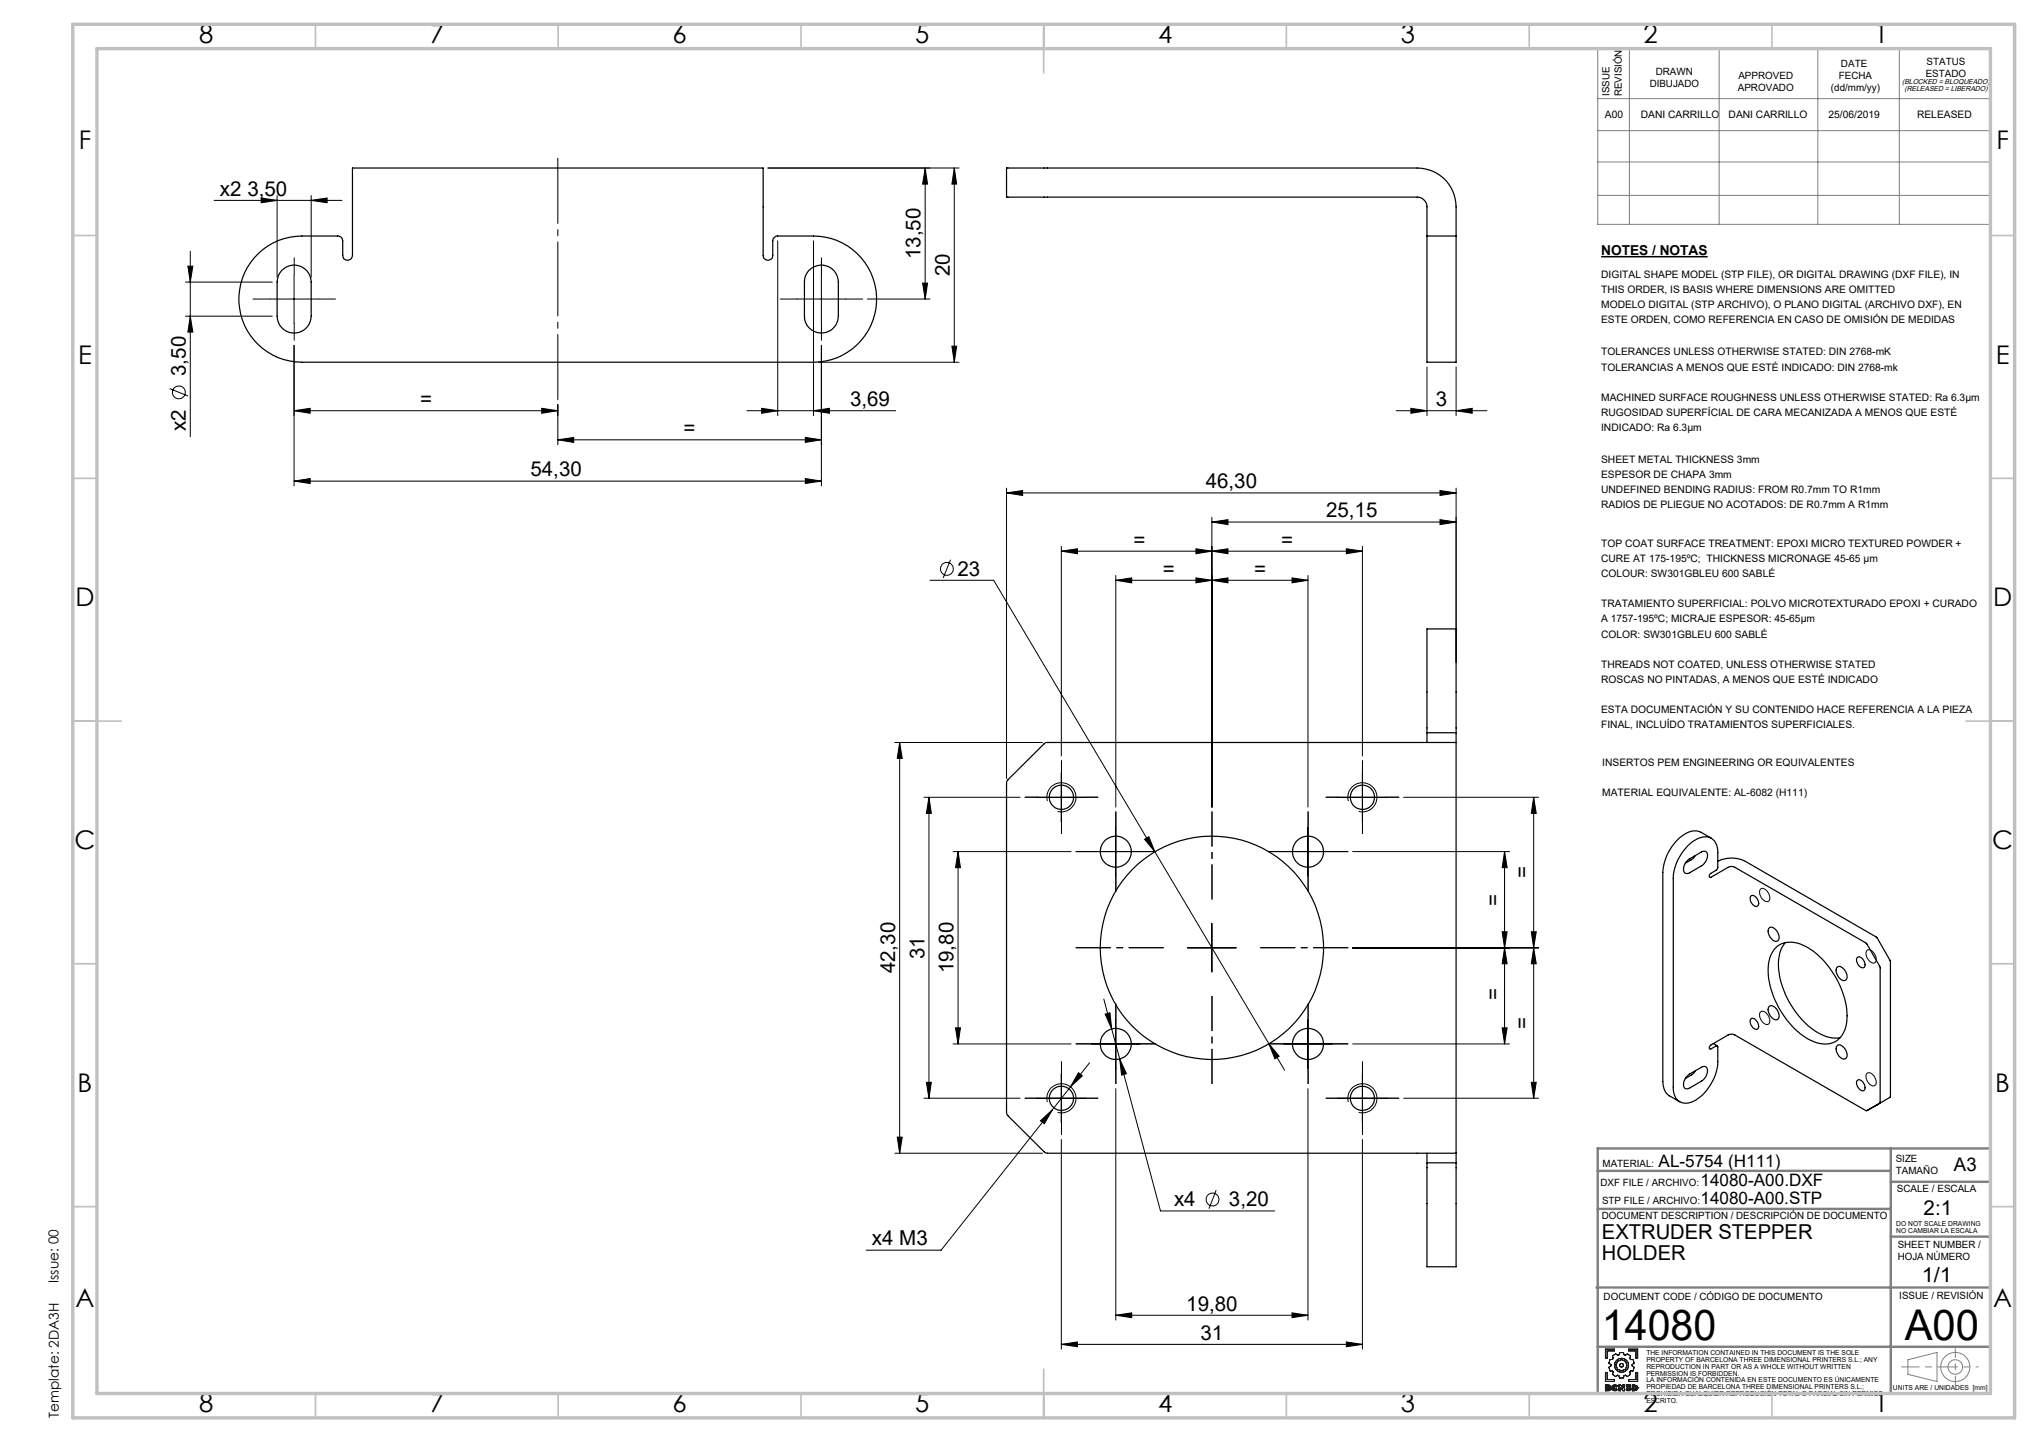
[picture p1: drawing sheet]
<svg xmlns="http://www.w3.org/2000/svg" width="420mm" height="297mm" viewBox="0 0 420 297" stroke-linecap="round" stroke-linejoin="round" font-family="sans-serif">
<path d="M329.8 52.9h22" fill="none" stroke="#000" stroke-width=".32"/>
<g fill="none" stroke="#000" stroke-width=".21">
<path d="M158.2 34.6h39.4M190.6 34.6v27M190.6 34.6l.5 3.3h-1.1zM196.6 34.6v40M196.6 34.6l.5 3.3h-1zM38.2 58.1h17.9M38.7 54.8h1l-.5 3.3zM39.2 51.7v38.3M44.1 41.3h26.3M53.8 40.8l3.3 .5-3.3 .5zM57.1 40.3v16.8M60.6 56.6v10"/>
<path d="M64.1 41.3l3.3-.5v1zM64.1 40.3v16.8M160.2 49.6v36M167.6 49.6v36M169.2 56.6v10M190 58.3h1.1l-.5 3.3zM38.2 65.1h17.9M39.2 65.1l.5 3.3h-1zM55.6 61.6h10M60.6 71.1v29M164.2 61.6h10M168.6 74.6h29"/>
<path d="M169.2 71.1v29M178.7 61.6h12.9M196.1 71.3h1l-.5 3.3zM293.9 75.6v10M299.9 75.6v10M35 80l3.7 1.6M60.6 99.1l3.3-.5v1zM60.6 84.6l3.3-.5v1zM60.6 84.6h54.3M60.6 99.1h108.6M111.6 84.1l3.3 .5-3.3 .5zM114.9 90.6l3.3-.5v1z"/>
<path d="M114.9 83.3v8.3M114.9 90.6h54.3M153.8 84.6h30.7M156.9 84.1l3.3 .5-3.3 .5zM165.9 98.6l3.3 .5-3.3 .5zM165.9 90.1l3.3 .5-3.3 .5zM167.6 84.6l3.3-.5v1zM287.6 84.6h18.7M290.6 84.1l3.3 .5-3.3 .5zM299.9 84.6l3.3-.5v1zM191.6 119.5h13.1l33.2 55.9M195.8 115.3l-1.5 3.8"/>
<path d="M207.3 101.5l3.3-.5v1.1zM207.3 100.5v59.8M207.3 101.5h92.6M218.6 113.5l3.3-.5v1zM218.6 112.5v43.2M229.8 119.5l3.3-.5v1zM229.8 118.5v47.7M246.3 119l3.3 .5-3.3 .5zM246.3 113l3.3 .5-3.3 .5zM249.6 107.5l3.3-.5v1.1zM249.6 106.5v59.7M249.6 107.5h50.3"/>
<path d="M249.6 119.5l3.3-.5v1zM249.6 113.5l3.3-.5v1zM266.1 119l3.3 .5-3.3 .5zM269.4 118.5v47.7M269.4 119.5h-39.6M277.3 113l3.3 .5-3.3 .5zM280.6 112.5v43.2M280.6 113.5h-62M296.6 107l3.3 .5-3.3 .6zM296.6 101l3.3 .5-3.3 .6zM299.9 100.5v35.9M184.3 152.9h30.4"/>
<path d="M185.3 152.9v84.6M185.3 152.9l.5 3.3h-1zM218.6 159.2v10M280.6 159.2v10M190.3 164.2h19.8M191.3 164.2v62M191.3 164.2l.5 3.3h-1zM196.3 175.4h24.3M197.3 175.4l.5 3.3h-1zM197.3 175.4v39.6M213.6 164.2h10M215.7 165a3 3 0 0 1 2.7-3.8 3 3 0 0 1 3.2 3.3 3 3 0 0 1-3.8 2.6"/>
<path d="M224.8 175.4h10M229.8 170.4v10M235.8 172.9l.8-.6 1.3 3.1zM237.9 175.4l26.7 45M264.4 175.4h10M269.4 170.4v10M275.6 164.2h10M277.7 165a2.99 2.99 0 0 1 2.7-3.8 2.99 2.99 0 0 1 3.2 3.3 2.99 2.99 0 0 1-3.7 2.6M278.6 175.4h32.3M289.1 164.2h27.8M309.9 175.4v39.6M309.9 175.4l.5 3.3h-1z"/>
<path d="M315.9 164.2v62M315.9 164.2l.5 3.3h-1zM244.6 195.2h10M249.6 190.2v10M278.6 195.2h38.3M309.4 191.9h1l-.5 3.3zM309.9 195.2l.5 3.3h-1zM315.4 191.9h1l-.5 3.3zM315.9 195.2l.5 3.3h-1zM362.7 183.1a1.53 1.53 0 0 1 1.8 1.3v.2a.75 .75 0 0 1-.1 1 .75 .75 0 0 1-1-.1 1.8 1.8 0 0 1-.7-2.4zM384.6 195.8a1.29 1.29 0 0 1 1.7 .9l.1 .4a.78 .78 0 0 1 0 .9 .78 .78 0 0 1-.8 .3 1.97 1.97 0 0 1-1-2.5zM196.3 215h24.3"/>
<path d="M196.8 211.7h1l-.5 3.3zM224.4 218.9l-3.9 5M224.8 215h10M227.4 205.8l1.6 6.1M227.6 208.9l1-.3 .4 3.3zM229 211.9l10 37.5h23.5M229.8 210v10M230.6 218.1l1.4 3.1-1 .2zM261.4 215l2.1 2.6-.9 .5zM264.4 215h10M269.4 210v10M278.6 215h32.3"/>
<path d="M309.4 211.7h1l-.5 3.3zM362.7 208.4a1.42 1.42 0 0 1 1.8 1.3 .79 .79 0 0 1-.2 1.2 .79 .79 0 0 1-1.2-.3 1.77 1.77 0 0 1-.4-2.2zM184.3 237.5h30.4M184.8 234.2h1l-.5 3.3zM190.3 226.2h19.8M190.8 222.9h1l-.5 3.3zM213.6 226.2h10M214.3 230.9l2.5-2.3-1.7 2.9zM215.7 227a3 3 0 0 1 2.7-3.8 3 3 0 0 1 3.2 3.3 3 3 0 0 1-3.8 2.6M218.6 221.2v10M218.6 234.7v43.2M220.5 223.9l-26.6 33.6h-15.5"/>
<path d="M222.1 220.9l.9 .7-2.5 2.3zM229.8 224.2v47.7M269.4 224.2v47.7M275.6 226.2h10M277.7 227a3 3 0 0 1 2.7-3.8 3 3 0 0 1 3.2 3.3 3 3 0 0 1-3.7 2.6M280.6 221.2v10M280.6 234.7v43.2M289.1 226.2h27.8M315.4 222.9h1l-.5 3.3zM384.6 221.1a1.35 1.35 0 0 1 1.7 1.1l.1 .3a.78 .78 0 0 1-.3 1.1 .78 .78 0 0 1-1-.4 1.72 1.72 0 0 1-.5-2.1zM250.5 245.1l-1.5 3.9M218.6 276.9l3.3-.5v1z"/>
<path d="M218.6 276.9h62M229.8 270.9l3.3-.5v1zM229.8 270.9h39.6M266.1 270.4l3.3 .5-3.3 .5zM277.3 276.4l3.3 .5-3.3 .5z"/>
<circle cx="36.8" cy="80.8" r="1.33"/>
<circle cx="195" cy="117.2" r="1.32"/>
<circle cx="249.8" cy="247.1" r="1.33"/>
</g>
<g fill="none" stroke="#191924" stroke-width=".21">
<path d="M330.7 277.9h1.8v.3h-1.5v1.5h-.3zM332.1 279.3l.7-.5 .4 .3 .3-.1 .1-.4h.8l.1 .4 .3 .1 .4-.3 .7 .5-.2 .5 .2 .2h.5l.2 .8-.4 .3v.2l.4 .3-.2 .8h-.5l-.2 .2 .1 .5-.6 .4-.4-.3-.3 .1-.1 .5h-.8l-.2-.5-.2-.1-.4 .3-.7-.4 .2-.5-.2-.2h-.5l-.2-.8 .4-.3v-.2l-.4-.3 .2-.8h.5l.2-.2zM335.5 277.9h1.8v1.8h-.3v-1.5h-1.5zM330.7 282.7h.3v1.4h1.5v.4h-1.8zM331 285.5l.4 .1-.4 .1zM331 286l.4 .1-.4 .1zM331.3 285.3l.4 .2M331.3 285.3h.2l.2 .2M331.3 285.3h-.6v1.2l.9-.1 .2-.3M331.4 285.6h.1M331.4 286.1h.1M331.7 285.5l-.2 .3 .3 .3"/>
<path d="M331.7 285.5h.1M331.8 286.1h.1M332 285.9l.2 .3 .4 .3 .6-.3M332 285.9l.3 .5a.69 .69 0 0 0 .9-.2M332 285.9h.1M332.4 285.9l.1 .2 .4-.1M332.4 285.9h.1M332.9 285.7l-.2-.2-.3 .1v.3M332.9 285.7l-.4-.1-.1 .3M332.9 286l.3 .2M333.2 285.5l-.5-.3-.5 .2-.2 .5M333.2 285.5a.67 .67 0 0 0-1.1 0l-.1 .4"/>
<path d="M333.2 285.5l-.3 .2M333.5 285.3h.3l.5 .6v-.6h.3v1.2h-.3l-.5-.7v.7h-.3zM335.1 286l.3 .2 .2-.1-.2 .1zM335.1 286l-.2 .2M335.5 284.1h1.5v-1.4h.3v1.8h-1.8zM335.6 286.1l-.4-.2v-.2l.3-.2h-.5v-.2h.8v.2l-.2 .2 .3 .4M335.6 286.1h.1M335.9 286.1l-.2 .3-.3 .1-.5-.3M335.9 286.1l-.2 .3-.4 .1-.4-.3M335.9 286.1h.1M336.2 285.3l1 .2 .2 .4-.3 .4-.9 .2zM336.6 285.5l.3 .1v.5h-.3z"/>
<path d="M337 285.9h.1M337.4 285.9h.1"/>
<circle cx="334" cy="281.2" r="1.14"/>
<circle cx="334" cy="281.2" r=".39"/>
<circle cx="334" cy="281.2" r="1.45"/>
</g>
<g fill="none" stroke="#808080" stroke-width=".21">
<path d="M329.1 10h80.9v36.2h-80.9zM335.6 10v36.2M354.1 10v36.2M374.4 10v36.2M391.2 10v36.2M329.1 20.3h80.9M329.1 26.9h80.9M329.1 33.4h80.9M329.1 40.2h80.9M393 280.1l6-1.6v6l-6-1.4z"/>
<circle cx="402.7" cy="281.6" r="3"/>
<circle cx="402.8" cy="281.5" r="1.49"/>
</g>
<path d="M114.9 82.3v-49.7" fill="none" stroke="#000" stroke-width=".21" stroke-dasharray="15.2 1.3 1.3 1.3" stroke-dashoffset="1.8"/>
<path d="M391.7 281.5h11.1" fill="none" stroke="#808080" stroke-width=".21" stroke-dasharray="15.2 1.3 1.3 1.3" stroke-dashoffset="11.6"/>
<path d="M402.8 281.5h4.7" fill="none" stroke="#808080" stroke-width=".21" stroke-dasharray="15.2 1.3 1.3 1.3" stroke-dashoffset="14.8"/>
<path d="M402.8 277.8v7.4" fill="none" stroke="#808080" stroke-width=".21" stroke-dasharray="15.2 1.3 1.3 1.3" stroke-dashoffset="13.4"/>
<path d="M329.1 236.5h80.9v50.5h-80.9zM389.5 236.5v50.5M329.1 249h60.4M329.1 241.2h60.4M389.5 243.4h20.5M389.5 254.7h20.5M328.9 265.2h81.1M329.1 277.4h80.9" fill="none" stroke="#808080" stroke-width=".5"/>
<g fill="none" stroke="#c0c0c0" stroke-width=".35">
<path d="M65 5v5M115 5v5M165 5v5M215 5v10M265 5v5M315 5v5M365 5v5M15 48.5h5M410 48.5h5M15 98.5h5M410 98.5h5M15 148.5h10"/>
<path d="M405 148.5h10M15 198.5h5M410 198.5h5M15 248.5h5M410 248.5h5M65 287v5M115 287v5M165 287v5M215 282v10M265 287v5M315 287v5M365 287v5"/>
</g>
<path d="M15 5h400v287h-400zM20 10h390v277h-390z" fill="none" stroke="#c0c0c0" stroke-width=".7"/>
<g fill="none" stroke="#000" stroke-width=".21" stroke-dasharray="15.2 1.3 1.3 1.3">
<path d="M60.6 56.6v-3.5M169.2 56.6v-3.5M55.6 61.6h-3.5M60.6 66.6v3.5M65.6 61.6h3.5M164.2 61.6h-3.5M169.2 66.6v3.5M174.2 61.6h3.5M218.6 159.2v-2.5M280.6 159.2v-2.5M213.6 164.2h-2.5M218.6 169.2v2.5"/>
<path d="M223.6 164.2h2.5M224.8 175.4h-3.2M229.8 170.4v-3.2M234.8 175.4h3.2M264.4 175.4h-3.2M269.4 170.4v-3.2M274.4 175.4h3.2M275.6 164.2h-2.5M280.6 169.2v2.5M285.6 164.2h2.5M229.8 180.4v3.2M269.4 180.4v3.2"/>
<path d="M224.8 215h-3.2M229.8 210v-3.2M229.8 220v3.2M234.8 215h3.2M264.4 215h-3.2M269.4 210v-3.2M269.4 220v3.2M274.4 215h3.2M213.6 226.2h-2.5M218.6 221.2v-2.5M218.6 231.2v2.5M223.6 226.2h2.5"/>
<path d="M275.6 226.2h-2.5M280.6 221.2v-2.5M280.6 231.2v2.5M285.6 226.2h2.5"/>
</g>
<path d="M239.6 195.2h-18M249.6 185.2v-18M259.6 195.2h18M249.6 205.2v18" fill="none" stroke="#000" stroke-width=".21" stroke-dasharray="15.2 1.3 1.3 1.3" stroke-dashoffset="8.1"/>
<g fill="#000">
<path d="M196.6 34.6l.5 3.3h-1zM196.1 71.3h1l-.5 3.3z"/>
<path d="M64.1 41.3l3.3-.5v1zM53.8 40.8l3.3 .5-3.3 .5zM167.6 84.6l3.3-.5v1zM156.9 84.1l3.3 .5-3.3 .5z"/>
<path d="M190 58.3h1.1l-.5 3.3zM190.6 34.6l.5 3.3h-1.1zM39.2 65.1l.5 3.3h-1zM38.7 54.8h1l-.5 3.3z"/>
<path d="M60.6 99.1l3.3-.5v1zM165.9 98.6l3.3 .5-3.3 .5z"/>
<path d="M60.6 84.6l3.3-.5v1zM111.6 84.1l3.3 .5-3.3 .5zM114.9 90.6l3.3-.5v1zM165.9 90.1l3.3 .5-3.3 .5z"/>
<path d="M299.9 84.6l3.3-.5v1zM290.6 84.1l3.3 .5-3.3 .5z"/>
<path d="M249.6 107.5l3.3-.5v1.1zM296.6 107l3.3 .5-3.3 .6z"/>
<path d="M266.1 119l3.3 .5-3.3 .5zM249.6 119.5l3.3-.5v1zM277.3 113l3.3 .5-3.3 .5zM249.6 113.5l3.3-.5v1zM296.6 101l3.3 .5-3.3 .6zM207.3 101.5l3.3-.5v1.1z"/>
<path d="M191.3 164.2l.5 3.3h-1zM190.8 222.9h1l-.5 3.3zM309.9 175.4l.5 3.3h-1zM309.4 191.9h1l-.5 3.3zM309.9 195.2l.5 3.3h-1zM309.4 211.7h1l-.5 3.3zM315.9 164.2l.5 3.3h-1zM315.4 191.9h1l-.5 3.3zM315.9 195.2l.5 3.3h-1zM315.4 222.9h1l-.5 3.3zM185.3 152.9l.5 3.3h-1zM184.8 234.2h1l-.5 3.3z"/>
<path d="M196.8 211.7h1l-.5 3.3zM197.3 175.4l.5 3.3h-1z"/>
<path d="M229.8 270.9l3.3-.5v1zM266.1 270.4l3.3 .5-3.3 .5zM218.6 276.9l3.3-.5v1zM277.3 276.4l3.3 .5-3.3 .5zM229.8 119.5l3.3-.5v1zM246.3 119l3.3 .5-3.3 .5zM218.6 113.5l3.3-.5v1zM246.3 113l3.3 .5-3.3 .5zM261.4 215l1.2 3.1 .9-.5zM235.8 172.9l2.1 2.5-1.3-3.1zM227.6 208.9l1.4 3-.4-3.3zM230.6 218.1l.4 3.3 1-.2zM222.1 220.9l-1.6 3 2.5-2.3zM214.3 230.9l.8 .6 1.7-2.9z"/>
</g>
<g fill="none" stroke="#000" stroke-width=".25">
<path d="M53.2 52.2a12.7 12.7 0 0 1 9-3.6h7.4a.97 .97 0 0 1 1 1v3a1.01 1.01 0 0 0 1 1 1.01 1.01 0 0 0 1-1v-18h84.6v18a.99 .99 0 0 0 1 1 .99 .99 0 0 0 1-1v-3a1.02 1.02 0 0 1 1-1h7.4a13 13 0 0 1 13 13 13 13 0 0 1-13 13h-105.4a13 13 0 0 1-12.1-8.2 13 13 0 0 1 3.1-14.2zM58 55.7a3.5 3.5 0 0 1 3.9-.9 3.5 3.5 0 0 1 2.2 3.3v7a3.5 3.5 0 0 1-3.5 3.5 3.5 3.5 0 0 1-3.5-3.5v-7a3.6 3.6 0 0 1 .9-2.4zM166.6 55.7a3.5 3.5 0 0 1 3.8-.9 3.5 3.5 0 0 1 2.3 3.3v7a3.5 3.5 0 0 1-3.5 3.5 3.5 3.5 0 0 1-3.5-3.5v-7a3.4 3.4 0 0 1 .9-2.4zM293.9 48.6v26h6v-26M293.9 48.6v-6a2.05 2.05 0 0 0-2-2h-84.6v-6h84.6a8 8 0 0 1 8 8v6M293.9 48.6h6M293.9 150.9v-21.4h6v21.4M293.9 150.9v2M293.9 150.9h6M299.9 152.9h-84.4l-.3 .2-7.6 7.5-.3 .6v68l.3 .6 7.6 7.5 .5 .2h84.2M299.9 150.9v2M299.9 152.9v84.6"/>
<path d="M347.3 177.5l.5-.4 2.7-1.6a.84 .84 0 0 1 1.1 0 .84 .84 0 0 1 .1 1.1l-.4 .9-.4 .5-2.9 1.8a.84 .84 0 0 1-1.1-.1 .84 .84 0 0 1-.1-1.1zM347.7 174.1a4.5 4.5 0 0 1 4.5-1.6 2.95 2.95 0 0 1 1.6 3.1v3.1l-.2 .5-1.2 .7a.45 .45 0 0 0-.3 .4 .45 .45 0 0 0 .2 .4l3.7-2.1a1.5 1.5 0 0 1 1.4 0l27.1 15.8 2.8 4.8v28l-2.9 1.6-27-15.6a1.5 1.5 0 0 0-1.4 0l-3.6 2a.45 .45 0 0 0-.3 .4 .45 .45 0 0 0 .2 .5l1.3-.7 .2 .1v3.1a10 10 0 0 1-5.2 8.3 2.66 2.66 0 0 1-3.9-2.5v-43.5a10.1 10.1 0 0 1 3-6.8zM349.2 176.2l-.6 .7-1.5 .9M352.5 172.6l-2.1-1.2a3.6 3.6 0 0 0-3.9 .8 10.3 10.3 0 0 0-4 7.5v43a3.4 3.4 0 0 0 1.4 3l2.1 1.2M353.8 177.4a6.3 6.3 0 0 1 5.7 0l27 15.6 2.9 4.9v28l-4.8 2.8M360.7 184.5a1.38 1.38 0 0 1 1.3 .7 1.38 1.38 0 0 1 0 1.5 1.47 1.47 0 0 1-1.3-2.2zM364.4 191.2a1.32 1.32 0 0 1 1.8 .9 1.14 1.14 0 0 1-.3 1.8 2.07 2.07 0 0 1-1.5-2.7zM365.6 195.4a5 5 0 0 1 6.3-.5 17.7 17.7 0 0 1 8.5 15 4.9 4.9 0 0 1-3.6 5.1 8.4 8.4 0 0 1-6.6-2.6 17.6 17.6 0 0 1-6-13.5l.4-1.7zM367.7 194.1a8.4 8.4 0 0 0-1.1 7 18.3 18.3 0 0 0 8 11.7 6.5 6.5 0 0 0 4.5 .9M378.4 199.2a1.32 1.32 0 0 1 1.8 1 1.12 1.12 0 0 1-.3 1.8 2.07 2.07 0 0 1-1.5-2.8zM382.6 197.2a.99 .99 0 0 1 1.4 .8 .85 .85 0 0 1-.3 1.4 1.63 1.63 0 0 1-1.1-2.2zM352.9 214.9l.8 .5"/>
<path d="M360.6 209.9a.92 .92 0 0 1 1.4 .5 1.07 1.07 0 0 1 0 1.6 1.58 1.58 0 0 1-1.4-2.1zM364.4 207.3a1.32 1.32 0 0 1 1.8 1 1.12 1.12 0 0 1-.3 1.7 2.07 2.07 0 0 1-1.5-2.7zM378.4 215.4a1.32 1.32 0 0 1 1.8 1 1.12 1.12 0 0 1-.3 1.7 2.07 2.07 0 0 1-1.5-2.7zM293.9 239.5v21.4h6v-21.4M293.9 237.5v2M293.9 239.5h6M299.9 237.5v2M347.3 221.8l.7-.6 2.5-1.4a.84 .84 0 0 1 1.1 .1 .84 .84 0 0 1 .1 1l-.4 .9-.4 .5-2.9 1.8a.78 .78 0 0 1-.9 .1 .78 .78 0 0 1-.3-1l.1-.5zM349.2 220.6l-.6 .7-1.5 .8M382.6 222.6a.84 .84 0 0 1 1.3 .5 .98 .98 0 0 1-.2 1.6 1.63 1.63 0 0 1-1.1-2.1z"/>
<circle cx="218.6" cy="164.2" r="2.5"/>
<circle cx="229.8" cy="175.4" r="3.2"/>
<circle cx="269.4" cy="175.4" r="3.2"/>
<circle cx="280.6" cy="164.2" r="2.51"/>
<circle cx="249.6" cy="195.2" r="23"/>
<circle cx="229.8" cy="215" r="3.2"/>
<circle cx="269.4" cy="215" r="3.2"/>
<circle cx="218.6" cy="226.2" r="2.49"/>
<circle cx="280.6" cy="226.2" r="2.5"/>
</g>
<g font-size="8.7">
<text x="330" y="275.9">14080</text>
<text x="392.3" y="275.9">A00</text>
</g>
<g font-size="5.3">
<text x="41" y="8.9">8</text>
<text x="88.5" y="8.9">7</text>
<text x="138.5" y="8.9">6</text>
<text x="188.5" y="8.9">5</text>
<text x="238.5" y="8.9">4</text>
<text x="288.5" y="8.9">3</text>
<text x="338.5" y="8.9">2</text>
<text x="386" y="8.9">1</text>
<text x="16.2" y="30.7">F</text>
<text x="411.2" y="30.7">F</text>
<text x="16.1" y="74.9">E</text>
<text x="411.1" y="74.9">E</text>
<text x="15.5" y="124.9">D</text>
<text x="410.5" y="124.9">D</text>
<text x="15.4" y="174.9">C</text>
<text x="410.4" y="174.9">C</text>
<text x="16" y="224.9">B</text>
<text x="411" y="224.9">B</text>
<text x="15.5" y="269.2">A</text>
<text x="410.5" y="269.2">A</text>
<text x="41" y="290.9">8</text>
<text x="88.5" y="290.9">7</text>
<text x="138.5" y="290.9">6</text>
<text x="188.5" y="290.9">5</text>
<text x="238.5" y="290.9">4</text>
<text x="288.5" y="290.9">3</text>
<text x="338.5" y="290.9">2</text>
<text x="386" y="290.9">1</text>
</g>
<g font-size="4.2">
<text x="45.3" y="40.3">x2 3,50</text>
<text x="189.6" y="53.4" transform="rotate(-90 189.6 53.4)">13,50</text>
<text x="195.6" y="56.9" transform="rotate(-90 195.6 56.9)">20</text>
<text x="38.3" y="77.4" transform="rotate(-90 38.3 77.4)">3,50</text>
<text x="86.5" y="83.6">=</text>
<text x="175.1" y="83.6">3,69</text>
<text x="295.8" y="83.6">3</text>
<text x="38.3" y="88.8" transform="rotate(-90 38.3 88.8)">x2</text>
<text x="140.8" y="89.6">=</text>
<text x="109.3" y="98.1">54,30</text>
<text x="248.4" y="100.6">46,30</text>
<text x="273.2" y="106.6">25,15</text>
<text x="233.5" y="112.6">=</text>
<text x="263.9" y="112.6">=</text>
<text x="197.2" y="118.6">23</text>
<text x="239.5" y="118.6">=</text>
<text x="258.3" y="118.6">=</text>
<text x="315" y="180.9" transform="rotate(-90 315 180.9)">=</text>
<text x="309" y="186.5" transform="rotate(-90 309 186.5)">=</text>
<text x="190.4" y="197.5" transform="rotate(-90 190.4 197.5)">31</text>
<text x="184.4" y="200.5" transform="rotate(-90 184.4 200.5)">42,30</text>
<text x="196.4" y="200.5" transform="rotate(-90 196.4 200.5)">19,80</text>
<text x="309" y="205.9" transform="rotate(-90 309 205.9)">=</text>
<text x="315" y="211.9" transform="rotate(-90 315 211.9)">=</text>
<text x="241.8" y="248.4">x4</text>
<text x="253.1" y="248.5">3,20</text>
<text x="396.2" y="250.3">2:1</text>
<text x="179.6" y="256.5">x4 M3</text>
<text x="330" y="255.2">EXTRUDER STEPPER</text>
<text x="330" y="259.5">HOLDER</text>
<text x="395.8" y="264">1/1</text>
<text x="244.4" y="269.9">19,80</text>
<text x="247.3" y="275.9">31</text>
</g>
<text font-size="3.9" x="402.5" y="241.1">A3</text>
<g font-size="3.5">
<text x="341.7" y="240.4">AL-5754 (H111)</text>
<text x="350.3" y="244.3">14080-A00.DXF</text>
<text x="350.3" y="247.9">14080-A00.STP</text>
</g>
<g font-size="2.8">
<text x="329.8" y="52.6">NOTES / NOTAS</text>
<text x="12.1" y="264.2" transform="rotate(-90 12.1 264.2)">Issue: 00</text>
<text x="12.2" y="292" transform="rotate(-90 12.2 292)">Template: 2DA3H</text>
</g>
<g font-size="2.1">
<text x="339.8" y="17.9">DIBUJADO</text>
<text x="341.1" y="15.4">DRAWN</text>
<text x="358.1" y="16.3">APPROVED</text>
<text x="378.8" y="16.3">FECHA</text>
<text x="379.2" y="13.8">DATE</text>
<text x="396.7" y="15.8">ESTADO</text>
<text x="396.8" y="13.3">STATUS</text>
<text x="331.5" y="19.8" transform="rotate(-90 331.5 19.8)">ISSUE</text>
<text x="334" y="19.8" transform="rotate(-90 334 19.8)">REVISIÓN</text>
<text x="357.9" y="18.8">APROVADO</text>
<text x="377.1" y="18.8">(dd/mm/yy)</text>
<text x="330.6" y="24.3">A00</text>
<text x="338" y="24.3">DANI CARRILLO</text>
<text x="356.1" y="24.3">DANI CARRILLO</text>
<text x="376.6" y="24.3">25/06/2019</text>
<text x="394.9" y="24.3">RELEASED</text>
<text x="329.8" y="57.2">DIGITAL SHAPE MODEL (STP FILE), OR DIGITAL DRAWING (DXF FILE), IN</text>
<text x="329.8" y="60.3">THIS ORDER, IS BASIS WHERE DIMENSIONS ARE OMITTED</text>
<text x="329.8" y="63.4">MODELO DIGITAL (STP ARCHIVO), O PLANO DIGITAL (ARCHIVO DXF), EN</text>
<text x="329.8" y="66.5">ESTE ORDEN, COMO REFERENCIA EN CASO DE OMISIÓN DE MEDIDAS</text>
<text x="329.8" y="73.2">TOLERANCES UNLESS OTHERWISE STATED: DIN 2768-mK</text>
<text x="329.8" y="76.3">TOLERANCIAS A MENOS QUE ESTÉ INDICADO: DIN 2768-mk</text>
<text x="329.8" y="82.5">MACHINED SURFACE ROUGHNESS UNLESS OTHERWISE STATED: Ra 6.3µm</text>
<text x="329.8" y="85.7">RUGOSIDAD SUPERFÍCIAL DE CARA MECANIZADA A MENOS QUE ESTÉ</text>
<text x="329.8" y="88.8">INDICADO: Ra 6.3µm</text>
<text x="329.8" y="95.4">SHEET METAL THICKNESS 3mm</text>
<text x="329.8" y="98.5">ESPESOR DE CHAPA 3mm</text>
<text x="329.8" y="101.6">UNDEFINED BENDING RADIUS: FROM R0.7mm TO R1mm</text>
<text x="329.8" y="104.7">RADIOS DE PLIEGUE NO ACOTADOS: DE R0.7mm A R1mm</text>
<text x="329.8" y="112.6">TOP COAT SURFACE TREATMENT: EPOXI MICRO TEXTURED POWDER +</text>
<text x="329.8" y="115.7">CURE AT 175-195ºC; THICKNESS MICRONAGE 45-65 µm</text>
<text x="329.8" y="118.9">COLOUR: SW301GBLEU 600 SABLÉ</text>
<text x="329.8" y="125.1">TRATAMIENTO SUPERFICIAL: POLVO MICROTEXTURADO EPOXI + CURADO</text>
<text x="329.8" y="128.2">A 1757-195ºC; MICRAJE ESPESOR: 45-65µm</text>
<text x="329.8" y="131.3">COLOR: SW301GBLEU 600 SABLÉ</text>
<text x="329.8" y="137.6">THREADS NOT COATED, UNLESS OTHERWISE STATED</text>
<text x="329.8" y="140.7">ROSCAS NO PINTADAS, A MENOS QUE ESTÉ INDICADO</text>
<text x="329.8" y="146.9">ESTA DOCUMENTACIÓN Y SU CONTENIDO HACE REFERENCIA A LA PIEZA</text>
<text x="329.8" y="150">FINAL, INCLUÍDO TRATAMIENTOS SUPERFICIALES.</text>
<text x="330" y="157.8">INSERTOS PEM ENGINEERING OR EQUIVALENTES</text>
<text x="330" y="164">MATERIAL EQUIVALENTE: AL-6082 (H111)</text>
<text x="390.5" y="239.4">SIZE</text>
<text x="329.7" y="244.3">DXF FILE / ARCHIVO:</text>
<text x="330.1" y="240.4">MATERIAL:</text>
<text x="390.5" y="241.9">TAMAÑO</text>
<text x="390.7" y="245.6">SCALE / ESCALA</text>
<text x="330" y="251">DOCUMENT DESCRIPTION / DESCRIPCIÓN DE DOCUMENTO</text>
<text x="330" y="247.9">STP FILE / ARCHIVO:</text>
<text x="390.9" y="257.1">SHEET NUMBER /</text>
<text x="390.9" y="259.6">HOJA NÚMERO</text>
<text x="330.3" y="267.7">DOCUMENT CODE / CÓDIGO DE DOCUMENTO</text>
<text x="391.2" y="267.5">ISSUE / REVISIÓN</text>
</g>
<g font-size="1.5">
<text x="391.8" y="17.4">(BLOCKED = BLOQUEADO)</text>
<text x="392.3" y="18.8">(RELEASED = LIBERADO)</text>
</g>
<g font-size="1.4">
<text x="390.6" y="252.5">DO NOT SCALE DRAWING</text>
<text x="390.6" y="253.9">NO CAMBIAR LA ESCALA</text>
<text x="339.1" y="279.1">THE INFORMATION CONTAINED IN THIS DOCUMENT IS THE SOLE</text>
<text x="339.1" y="280.5">PROPERTY OF BARCELONA THREE DIMENSIONAL PRINTERS S.L.; ANY</text>
<text x="339.1" y="281.9">REPRODUCTION IN PART OR AS A WHOLE WITHOUT WRITTEN</text>
<text x="339.1" y="283.3">PERMISSION IS FORBIDDEN.</text>
<text x="339.1" y="284.7">LA INFORMACIÓN CONTENIDA EN ESTE DOCUMENTO ES ÚNICAMENTE</text>
<text x="339.1" y="286.1">PROPIEDAD DE BARCELONA THREE DIMENSIONAL PRINTERS S.L.;</text>
<text x="339.1" y="287.6">PROHIBIDA CUALQUIER REPRODUCIÓN TOTAL O PARCIAL SIN PERMISO</text>
<text x="389.9" y="286.3">UNITS ARE / UNIDADES [mm]</text>
<text x="339.1" y="289">ESCRITO.</text>
</g>
</svg>
